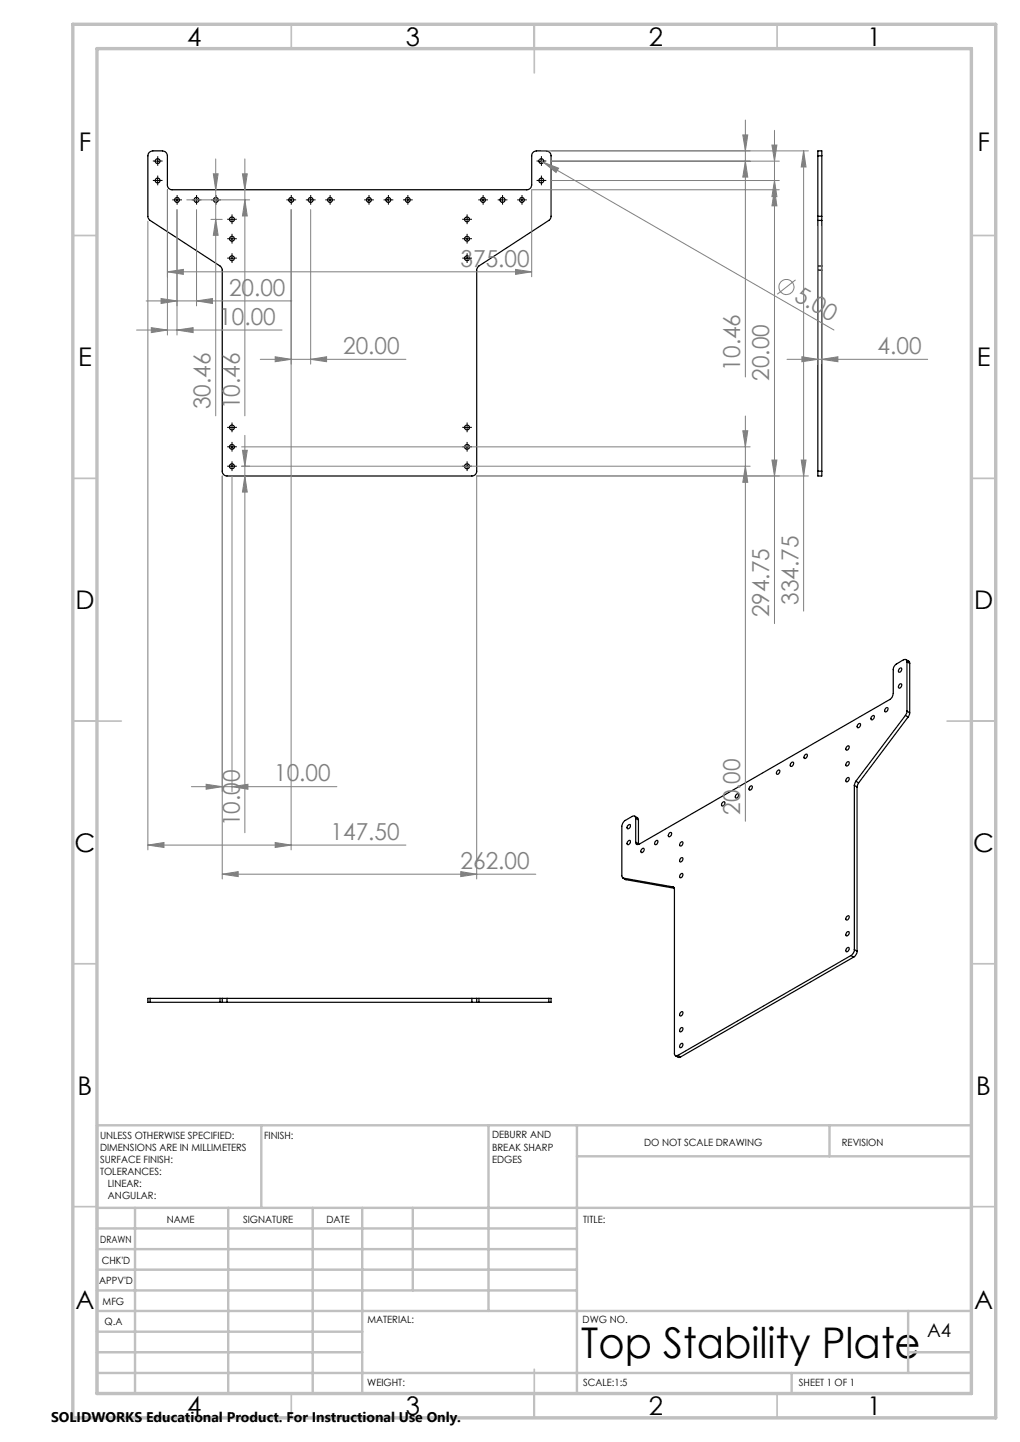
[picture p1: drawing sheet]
<svg xmlns="http://www.w3.org/2000/svg" width="210mm" height="297mm" viewBox="0 0 210 297" stroke-linecap="round" stroke-linejoin="round" font-family="sans-serif">
<g fill="none" stroke="#000" stroke-width=".25">
<path d="M30.7 31.4l.8-.3h1.9a1.09 1.09 0 0 1 1.1 1v6a.96 .96 0 0 0 1 1h72.9a1.02 1.02 0 0 0 1.1-1v-6a1.02 1.02 0 0 1 1-1h2a1.02 1.02 0 0 1 1 1l-.2 12.9-.3 .4-14.5 9.5-.4 .6v41.5a.96 .96 0 0 1-.9 1h-50.5a.96 .96 0 0 1-.9-1v-41.5l-.4-.6-14.8-9.8-.2-.4v-12.6zM168.4 32.1v-1h.8v1M168.4 32.1h.8M168.4 32.1v12.5M169.2 32.1v12.5M168.4 44.6v.8M168.4 54.8v.8M168.4 44.6h.8M168.4 45.4v9.4M168.4 55.6v41.4M168.4 45.4h.8M168.4 54.8h.8"/>
<path d="M168.4 55.6h.8M169.2 44.6v.8M169.2 54.8v.8M169.2 45.4v9.4M169.2 55.6v41.4M168.4 97v1h.8v-1M168.4 97h.8M185.2 137.7l.3-.2a.47 .47 0 0 1 .1 .6 .47 .47 0 0 1-.6 .3zM186.5 135.9l.7 .3 .1 .4M186.7 136.3a.44 .44 0 0 0-.2-.4 .44 .44 0 0 0-.5 0l-1.4 .8a1.47 1.47 0 0 0-.7 1.2v4.9a1.6 1.6 0 0 1-.7 1.3l-51.6 29.8a.43 .43 0 0 1-.5 0 .43 .43 0 0 1-.2-.4M186.7 136.3v10.2M186.7 136.3l.6 .3"/>
<path d="M187.3 136.6v10.2M159.9 158.9l.4-.3a.47 .47 0 0 1 .1 .6 .47 .47 0 0 1-.5 .2zM162.8 157.3l.4-.4a.47 .47 0 0 1 .1 .7 .47 .47 0 0 1-.6 .2zM165.7 155.5l.3-.2a.48 .48 0 0 1 .1 .6 .48 .48 0 0 1-.6 .2zM174.3 157l.3-.1a.49 .49 0 0 1 .2 .6 .49 .49 0 0 1-.6 .3l-.1-.3zM174.3 153.8l.3-.2a.49 .49 0 0 1 .2 .6 .49 .49 0 0 1-.6 .3l-.1-.2zM176.7 149.2l.3-.2a.45 .45 0 0 1 .1 .6 .45 .45 0 0 1-.6 .2zM179.4 147.7l.4-.3a.47 .47 0 0 1 .1 .6 .47 .47 0 0 1-.6 .2zM182.4 145.9l.2-.2a.48 .48 0 0 1 .1 .6 .48 .48 0 0 1-.6 .2zM185.2 141l.3-.2a.47 .47 0 0 1 .1 .6 .47 .47 0 0 1-.6 .2zM186.4 147.4l-10.2 13.5M186.4 147.4l.6 .3"/>
<path d="M186.7 146.5l-.3 .9M186.7 146.5l.6 .3M187 147.7l-10.2 13.6M187.3 146.8l-.3 .9M129.2 173.4l.4-.3a.47 .47 0 0 1 .1 .6 .47 .47 0 0 1-.6 .2zM129.2 170.1l.4-.3a.45 .45 0 0 1 .1 .6 .45 .45 0 0 1-.6 .2zM130.7 168.1l.6 .4 .1 .4M130.9 168.6a.44 .44 0 0 0-.2-.5 .44 .44 0 0 0-.6 .1l-1.4 .8a1.62 1.62 0 0 0-.7 1.2v10.2l.2 .4 10.3 1.9M130.9 168.6v4.9M130.9 173.5l.5 .3M130.9 168.6l.5 .3M131.4 168.9v5"/>
<path d="M132.2 174.9l.2-.2a.47 .47 0 0 1 .1 .6 .47 .47 0 0 1-.6 .2zM135 173.2l.3-.1a.47 .47 0 0 1 .1 .6 .47 .47 0 0 1-.6 .2zM137.8 171.6l.3-.2a.47 .47 0 0 1 .1 .6 .47 .47 0 0 1-.6 .3zM140.1 176.8l.3-.2a.47 .47 0 0 1 .1 .6 .47 .47 0 0 1-.6 .2zM140.1 173.5l.3-.1a.47 .47 0 0 1 .1 .5 .47 .47 0 0 1-.6 .3zM148.8 165.3l.2-.2a.45 .45 0 0 1 .2 .6 .45 .45 0 0 1-.6 .2zM151.6 163.7l.3-.2a.47 .47 0 0 1 .1 .6 .47 .47 0 0 1-.6 .2zM154.4 162l.3-.1a.47 .47 0 0 1 .1 .5 .47 .47 0 0 1-.6 .3zM174.3 160.3l.3-.2a.47 .47 0 0 1 .1 .6 .47 .47 0 0 1-.5 .2zM175.9 161.8v33.8M175.9 161.8l.6 .3M176.2 160.9l-.3 .9"/>
<path d="M176.2 160.9l.6 .4M176.5 162.1v33.8M176.8 161.3l-.3 .8M128.2 180.8l.7 .4M128.8 181.1l.1 .1M128.9 181.2l9.9 1.7M138.5 182.7l.4 .4v33.9a.42 .42 0 0 0 .2 .4 .42 .42 0 0 0 .5 0M138.5 182.7l.2 .1M140.1 180.1l.3-.2a.47 .47 0 0 1 .1 .6 .47 .47 0 0 1-.6 .2zM174.3 195.3l.3-.2a.47 .47 0 0 1 .1 .6 .47 .47 0 0 1-.5 .2zM174.3 188.8l.3-.2a.49 .49 0 0 1 .2 .6 .49 .49 0 0 1-.6 .3l-.1-.2zM174.3 192l.3-.1a.49 .49 0 0 1 .2 .6 .49 .49 0 0 1-.6 .3l-.1-.3z"/>
<path d="M175.2 196.8l-35.6 20.6M175.2 196.8l.6 .3M175.8 197.1l-35.7 20.6M175.9 195.6a1.6 1.6 0 0 1-.7 1.2M175.9 195.6l.6 .3M176.5 195.9a1.62 1.62 0 0 1-.7 1.2M30.9 205.6h-.5v.8h.5M30.9 205.6h14.4M30.9 206.4h14.4M30.9 205.6v.8M45.3 205.6h.5M45.3 206.4h.5"/>
<path d="M45.3 205.6v.8M45.8 205.6h.9M45.8 206.4h.9M45.8 205.6v.8M46.7 205.6v.8M46.7 205.6h50.5M46.7 206.4h50.5M97.2 205.6h.9M97.2 206.4h.9M97.2 205.6v.8M98.1 205.6h.5M98.1 206.4h.5"/>
<path d="M98.1 205.6v.8M98.6 205.6h14.4M98.6 206.4h14.4M98.6 205.6v.8M113 205.6h.5v.8h-.5M113 205.6v.8M139.1 217.4l.6 .4 .4-.1M139.6 217.4l.5 .3M140.1 211.8l.3-.2a.47 .47 0 0 1 .1 .6 .47 .47 0 0 1-.6 .2zM140.1 208.5l.3-.2a.47 .47 0 0 1 .1 .6 .47 .47 0 0 1-.6 .3zM140.1 215l.3-.1a.47 .47 0 0 1 .1 .6 .47 .47 0 0 1-.6 .2z"/>
<circle cx="32.5" cy="33.2" r=".5"/>
<circle cx="32.5" cy="37.2" r=".5"/>
<circle cx="111.4" cy="33.2" r=".5"/>
<circle cx="111.4" cy="37.2" r=".5"/>
<circle cx="36.4" cy="41.2" r=".5"/>
<circle cx="40.4" cy="41.2" r=".51"/>
<circle cx="44.5" cy="41.2" r=".5"/>
<circle cx="47.7" cy="45.2" r=".51"/>
<circle cx="47.7" cy="53.2" r=".51"/>
<circle cx="47.7" cy="49.2" r=".51"/>
<circle cx="59.9" cy="41.2" r=".5"/>
<circle cx="64" cy="41.2" r=".5"/>
<circle cx="67.9" cy="41.2" r=".5"/>
<circle cx="76" cy="41.2" r=".5"/>
<circle cx="79.9" cy="41.2" r=".5"/>
<circle cx="84" cy="41.2" r=".5"/>
<circle cx="96.1" cy="49.2" r=".51"/>
<circle cx="96.1" cy="53.2" r=".51"/>
<circle cx="96.1" cy="45.2" r=".51"/>
<circle cx="99.5" cy="41.2" r=".5"/>
<circle cx="103.4" cy="41.2" r=".51"/>
<circle cx="107.5" cy="41.2" r=".5"/>
<circle cx="47.7" cy="92" r=".51"/>
<circle cx="47.7" cy="88.1" r=".51"/>
<circle cx="47.8" cy="96" r=".52"/>
<circle cx="96.1" cy="92" r=".51"/>
<circle cx="96.1" cy="88.1" r=".51"/>
<circle cx="96.2" cy="96" r=".52"/>
</g>
<g fill="none" stroke="#808080" stroke-width=".21">
<path d="M34.5 39.1v29.9M43.9 35.8h1l-.5 3.3zM44.4 32.7v53M49.9 35.8h1l-.5 3.3zM50.4 32.7v53M111 32.9l.9 .5M111.4 31.1h55M111.9 33.4l3.1 1.2-.5 .9zM111.9 33.4l59.8 34.6M113.5 33.2h46.9M113.5 37.2h46.9M152.9 27.8h1.1l-.5 3.3z"/>
<path d="M153.5 33.2l.5 3.3h-1.1zM153.5 24.7v52.9M158.9 29.9h1l-.4 3.3zM159.5 39.1l.4 3.3h-1zM159.5 37.2l.4 3.3h-1zM159.5 26.8v101.6M160.4 39.1h-50.9v17.9M165.5 31.1l.4 3.3h-.9zM165.5 31.1v94.8M30.4 45.5v129.5M34.5 56l3.2-.5v1zM34.5 56h75"/>
<path d="M36.4 43.2v25.8M38.5 41.2h12.9M40.5 43.2v19.8M43.4 45.2h2.4M44.4 45.2l.5 3.3h-1zM50.4 41.2l.5 3.3h-1zM59.9 43.2v131.8M64 43.2v31.8M106.2 55.5l3.3 .5-3.3 .5zM163.8 57.6l-3.8 3M168.4 46.7v28.3M169.2 46.7v28.3"/>
<path d="M28.1 68h30M30.1 62h30M31.2 67.5l3.3 .5-3.3 .5zM33.2 61.5l3.2 .5-3.2 .5zM36.4 68l3.4-.5v1zM40.5 62l3.2-.5v1zM53.6 74h30M56.7 73.5l3.2 .5-3.2 .5zM64 74l3.2-.5v1zM162 74h29M165.1 73.5l3.3 .5-3.3 .5zM169.2 74l3.3-.5v1z"/>
<path d="M45.8 98v83M47.8 98v65.1M49.7 92h104.7M49.9 92.7h1l-.5 3.3zM50.4 98l.5 3.3h-1zM50.4 89.7v81.8M152.9 88.7h1.1l-.5 3.3zM153.5 96l.5 3.3h-1.1zM153.5 85.7v83.5M154.4 96h-104.7M158.9 94.8h1l-.4 3.2zM165 94.8h.9l-.4 3.2z"/>
<path d="M166.4 98h-68.3v83M30.4 174.1l3.4-.6v1.1zM30.4 174.1h53.2M39.4 162h30M42.4 161.5l3.4 .5-3.4 .6zM47.8 162l3.2-.5v1.1zM56.7 173.5l3.2 .6-3.2 .5zM94.9 179.5l3.2 .6-3.2 .4zM45.8 180.1l3.2-.6v1zM45.8 180.1h64.5"/>
<circle cx="161.9" cy="59.1" r="1.55"/>
</g>
<g fill="none" stroke="#000" stroke-width=".21" stroke-dasharray="15.2 1.3 1.3 1.3" stroke-linecap="butt">
<path d="M32 33.2h-.5M32 37.2h-.5M32.5 32.7v-.5M32.5 33.7v.5M32.5 36.7v-.5M32.5 37.7v.5M33 33.2h.5M33 37.2h.5M111 37.2h-.5M111 33.2h-.5M111.5 36.7v-.5M111.5 37.7v.5"/>
<path d="M111.5 32.7v-.5M111.5 33.7v.5M112 37.2h.5M112 33.2h.5M36 41.2h-.5M36.5 40.7v-.5M36.5 41.7v.5M37 41.2h.5M40 41.2h-.5M40.5 40.7v-.5M40.5 41.7v.5M41 41.2h.5"/>
<path d="M44 41.2h-.5M44.5 40.7v-.5M44.5 41.7v.5M45 41.2h.5M47.3 53.2h-.5M47.3 45.2h-.5M47.3 49.2h-.5M47.8 52.7v-.5M47.8 53.7v.5M47.8 44.7v-.5M47.8 45.7v.5M47.8 48.7v-.5"/>
<path d="M47.8 49.7v.5M48.3 53.2h.5M48.3 45.2h.5M48.3 49.2h.5M59.5 41.2h-.5M60 40.7v-.5M60 41.7v.5M60.5 41.2h.5M63.5 41.2h-.5M64 40.7v-.5M64 41.7v.5M64.5 41.2h.5"/>
<path d="M67.5 41.2h-.5M68 40.7v-.5M68 41.7v.5M68.5 41.2h.5M75.5 41.2h-.5M76 40.7v-.5M76 41.7v.5M76.5 41.2h.5M79.5 41.2h-.5M80 40.7v-.5M80 41.7v.5M80.5 41.2h.5"/>
<path d="M83.5 41.2h-.5M84 40.7v-.5M84 41.7v.5M84.5 41.2h.5M95.7 53.2h-.5M95.7 49.2h-.5M95.7 45.2h-.5M96.2 52.7v-.5M96.2 53.7v.5M96.2 48.7v-.5M96.2 49.7v.5M96.2 44.7v-.5"/>
<path d="M96.2 45.7v.5M96.7 53.2h.5M96.7 49.2h.5M96.7 45.2h.5M99 41.2h-.5M99.5 40.7v-.5M99.5 41.7v.5M100 41.2h.5M103 41.2h-.5M103.5 40.7v-.5M103.5 41.7v.5M104 41.2h.5"/>
<path d="M107 41.2h-.5M107.5 40.7v-.5M107.5 41.7v.5M108 41.2h.5M47.3 88h-.5M47.3 92h-.5M47.3 96h-.5M47.8 87.5v-.5M47.8 88.5v.5M47.8 91.5v-.5M47.8 92.5v.5M47.8 95.5v-.5"/>
<path d="M47.8 96.5v.5M48.3 88h.5M48.3 92h.5M48.3 96h.5M95.7 88h-.5M95.7 92h-.5M95.7 96h-.5M96.2 87.5v-.5M96.2 88.5v.5M96.2 91.5v-.5M96.2 92.5v.5M96.2 95.5v-.5"/>
<path d="M96.2 96.5v.5M96.7 88h.5M96.7 92h.5M96.7 96h.5"/>
</g>
<g fill="none" stroke="#000" stroke-width=".21">
<path d="M32 33.2h.9M32 37.2h.9M32.5 32.7v1M32.5 36.7v1M110.9 33.2h1M110.9 37.2h1M111.4 32.7v1M111.4 36.7v1M35.9 41.2h1M36.4 40.7v1M39.9 41.2h1.1M40.5 40.7v1"/>
<path d="M44 41.2h.9M44.4 40.7v1M47.2 53.2h1.1M47.2 45.2h1.1M47.2 49.2h1.1M47.8 44.7v1M47.8 48.7v1M47.8 52.7v1M59.4 41.2h1.1M59.9 40.7v1M63.5 41.2h1M64 40.7v1"/>
<path d="M67.5 41.2h.9M67.9 40.7v1M75.5 41.2h.9M76 40.7v1M79.4 41.2h1.1M79.9 40.7v1M83.5 41.2h1M84 40.7v1M95.6 53.2h1.1M95.6 45.2h1.1M95.6 49.2h1.1M96.2 44.7v1"/>
<path d="M96.2 48.7v1M96.2 52.7v1M99 41.2h.9M99.4 40.7v1M102.9 41.2h1.1M103.4 40.7v1M107 41.2h.9M107.5 40.7v1M47.2 88h1.1M47.2 92h1.1M47.2 96h1.1M47.8 87.6v.9"/>
<path d="M47.8 91.5v1M47.8 95.5v1.1M95.6 88h1.1M95.6 92h1.1M95.6 96h1.1M96.2 87.6v.9M96.2 91.5v1M96.2 95.5v1.1"/>
</g>
<g fill="none" stroke="#c0c0c0" stroke-width=".35">
<path d="M60 5v5M110 5v10M160 5v5M15 48.5h5M200 48.5h5M15 98.5h5M200 98.5h5M15 148.5h10M195 148.5h10M15 198.5h5M200 198.5h5M15 248.5h5"/>
<path d="M200 248.5h5M60 287v5M110 282v10M160 287v5"/>
</g>
<g fill="none" stroke="#c0c0c0" stroke-width=".5">
<path d="M53.8 231.8v17M100.6 231.8v38.2M118.8 231.8v55.2M118.8 238.2h81.2M170.8 231.8v6.4M200 231.8h-180v55.2M20 248.8h180M20 257.3h98.8M20 253h98.8M27.8 248.8v38.2M47 248.8v38.2M64.4 248.8v38.2"/>
<path d="M74.6 248.8v38.2M85 248.8v17M20 265.8h98.8M20 261.5h98.8M20 278.5h54.6M20 274.3h54.6M20 270h180M187 278.5h13M187 270v12.8M20 282.8h180M163 282.8v4.2"/>
</g>
<path d="M15 5h190v287h-190zM20 10h180v277h-180z" fill="none" stroke="#c0c0c0" stroke-width=".7"/>
<g fill="#808080">
<path d="M111.9 33.4l3.1 1.2-.5 .9z"/>
<path d="M106.2 55.5l3.3 .5-3.3 .5zM34.5 56l3.2-.5v1zM36.4 68l3.4-.5v1zM31.2 67.5l3.3 .5-3.3 .5z"/>
<path d="M94.9 179.5l3.2 .6-3.2 .4zM45.8 180.1l3.2-.6v1z"/>
<path d="M33.2 61.5l3.2 .5-3.2 .5zM40.5 62l3.2-.5v1zM56.7 73.5l3.2 .5-3.2 .5zM64 74l3.2-.5v1zM165.1 73.5l3.3 .5-3.3 .5zM169.2 74l3.3-.5v1z"/>
<path d="M30.4 174.1l3.4-.6v1.1zM56.7 173.5l3.2 .6-3.2 .5z"/>
<path d="M158.9 94.8h1l-.4 3.2zM159.5 39.1l.4 3.3h-1zM153.5 33.2l.5 3.3h-1.1zM152.9 27.8h1.1l-.5 3.3zM159.5 37.2l.4 3.3h-1zM158.9 29.9h1l-.4 3.3zM153.5 96l.5 3.3h-1.1zM152.9 88.7h1.1l-.5 3.3zM50.4 41.2l.5 3.3h-1zM49.9 35.8h1l-.5 3.3zM44.4 45.2l.5 3.3h-1zM43.9 35.8h1l-.5 3.3z"/>
<path d="M165.5 31.1l.4 3.3h-.9zM165 94.8h.9l-.4 3.2zM49.9 92.7h1l-.5 3.3zM50.4 98l.5 3.3h-1z"/>
<path d="M42.4 161.5l3.4 .5-3.4 .6zM47.8 162l3.2-.5v1.1z"/>
</g>
<text font-size="8.7" x="119.7" y="279.6">Top Stability Plate</text>
<g font-size="5.3">
<text x="38.5" y="9.5">4</text>
<text x="83.5" y="9.5">3</text>
<text x="133.6" y="9.5">2</text>
<text x="178.6" y="9.5">1</text>
<text x="16.2" y="31.2">F</text>
<text x="201.2" y="31.2">F</text>
<text x="16.1" y="75.4">E</text>
<text x="201.1" y="75.4">E</text>
<text x="15.5" y="125.4">D</text>
<text x="200.5" y="125.4">D</text>
<text x="15.4" y="175.5">C</text>
<text x="200.4" y="175.5">C</text>
<text x="16" y="225.5">B</text>
<text x="201" y="225.5">B</text>
<text x="15.5" y="269.7">A</text>
<text x="200.5" y="269.7">A</text>
<text x="38.5" y="291.4">4</text>
<text x="83.5" y="291.4">3</text>
<text x="133.6" y="291.4">2</text>
<text x="178.6" y="291.4">1</text>
</g>
<g font-size="4.8" fill="#808080">
<text x="94.8" y="54.9">375.00</text>
<text x="47.2" y="60.9">20.00</text>
<text x="163.3" y="61.8" transform="rotate(30 163.3 61.8)">5.00</text>
<text x="45.2" y="66.9">10.00</text>
<text x="70.6" y="72.9">20.00</text>
<text x="152.4" y="76.3" transform="rotate(-90 152.4 76.3)">10.46</text>
<text x="180.7" y="72.9">4.00</text>
<text x="158.4" y="78.4" transform="rotate(-90 158.4 78.4)">20.00</text>
<text x="43.4" y="84.3" transform="rotate(-90 43.4 84.3)">30.46</text>
<text x="49.4" y="84.3" transform="rotate(-90 49.4 84.3)">10.46</text>
<text x="164.4" y="124.6" transform="rotate(-90 164.4 124.6)">334.75</text>
<text x="158.4" y="127.1" transform="rotate(-90 158.4 127.1)">294.75</text>
<text x="56.5" y="160.9">10.00</text>
<text x="152.4" y="167.8" transform="rotate(-90 152.4 167.8)">20.00</text>
<text x="49.4" y="170.2" transform="rotate(-90 49.4 170.2)">10.00</text>
<text x="68.1" y="172.9">147.50</text>
<text x="94.8" y="178.9">262.00</text>
</g>
<text font-size="3.9" x="190.9" y="275.5">A4</text>
<text font-size="2.9" x="10.5" y="292.9">SOLIDWORKS Educational Product. For Instructional Use Only.</text>
<g font-size="2.1">
<text x="20.6" y="234.6">UNLESS OTHERWISE SPECIFIED:</text>
<text x="20.6" y="237.1">DIMENSIONS ARE IN MILLIMETERS</text>
<text x="20.6" y="239.5">SURFACE FINISH:</text>
<text x="54.4" y="234.5">FINISH:</text>
<text x="101.3" y="234.5">DEBURR AND</text>
<text x="101.3" y="237">BREAK SHARP</text>
<text x="101.3" y="239.5">EDGES</text>
<text x="132.6" y="235.9">DO NOT SCALE DRAWING</text>
<text x="173.3" y="236.1">REVISION</text>
<text x="20.6" y="242">TOLERANCES:</text>
<text x="22.2" y="244.5">LINEAR:</text>
<text x="22.2" y="247">ANGULAR:</text>
<text x="34.3" y="252">NAME</text>
<text x="50" y="251.9">SIGNATURE</text>
<text x="67.2" y="251.9">DATE</text>
<text x="120.1" y="251.9">TITLE:</text>
<text x="20.6" y="256.1">DRAWN</text>
<text x="20.9" y="260.3">CHK'D</text>
<text x="20.4" y="264.4">APPV'D</text>
<text x="21.1" y="268.8">MFG</text>
<text x="21.5" y="273">Q.A</text>
<text x="75.6" y="272.5">MATERIAL:</text>
<text x="120" y="272.5">DWG NO.</text>
<text x="75.6" y="285.5">WEIGHT:</text>
<text x="120.1" y="285.6">SCALE:1:5</text>
<text x="164.5" y="285.6">SHEET 1 OF 1</text>
</g>
</svg>
